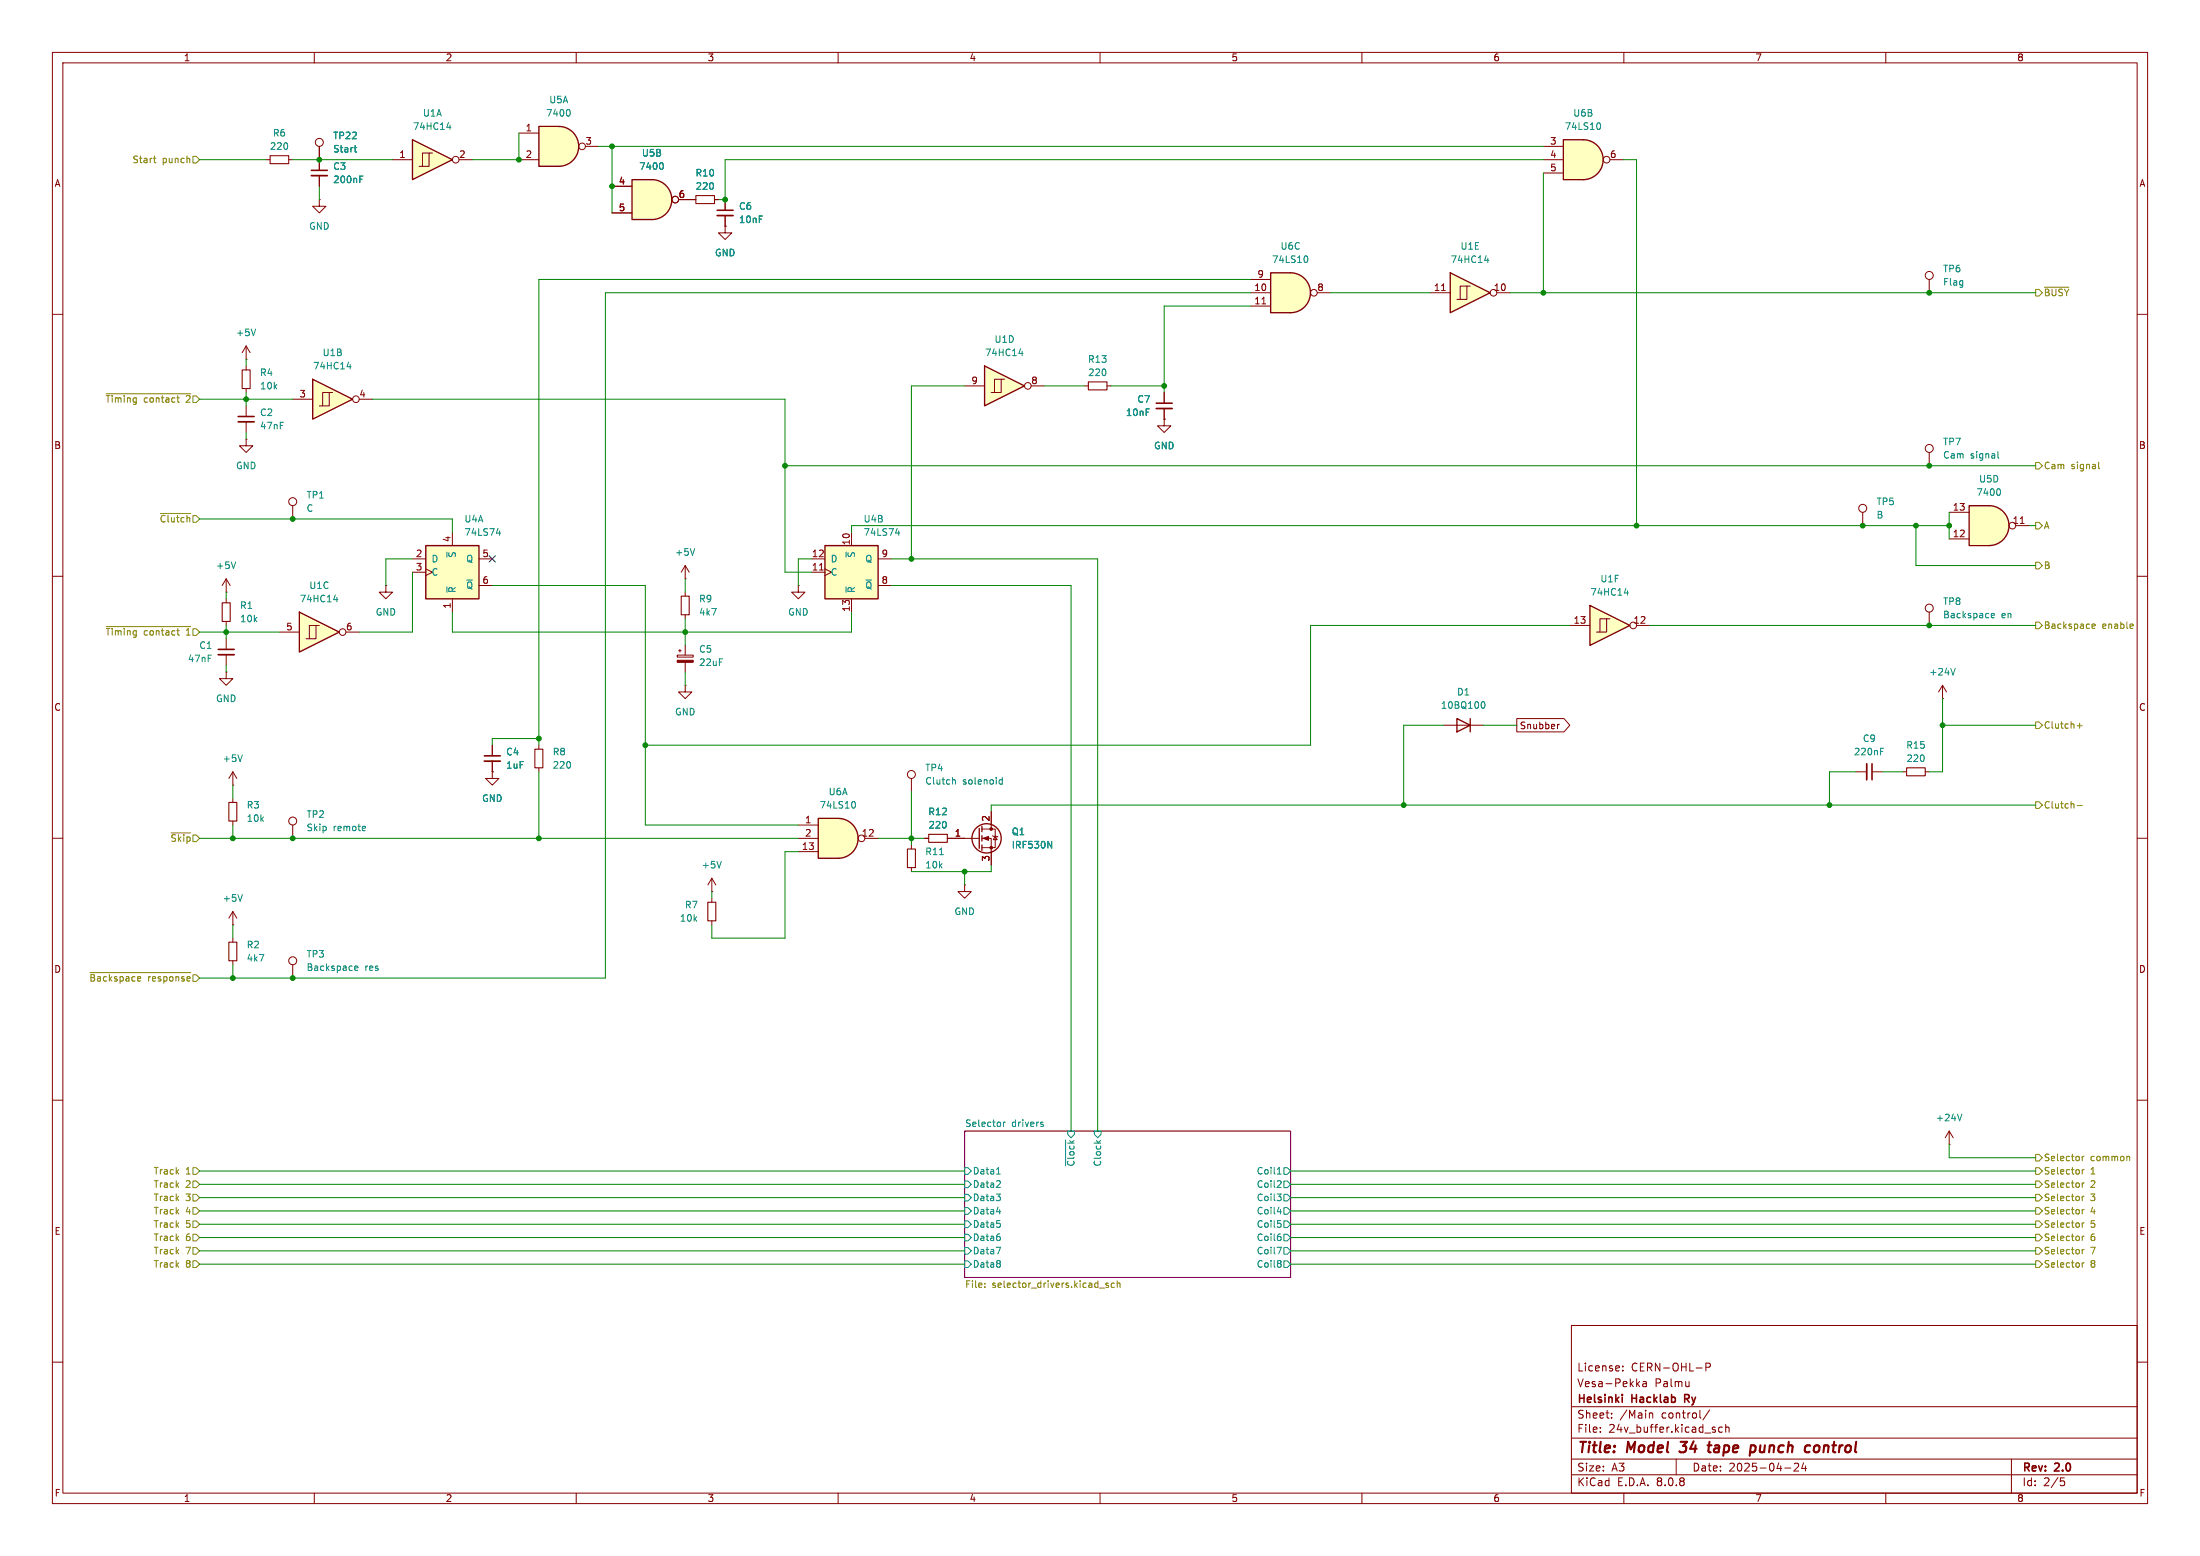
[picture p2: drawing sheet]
<svg xmlns="http://www.w3.org/2000/svg" width="420mm" height="297mm" viewBox="0 0 420 297" stroke-linecap="round" stroke-linejoin="round" font-family="sans-serif">
<g fill="none" stroke="#840000" stroke-width=".19">
<path d="M10 10h400v277h-400zM12 12h396v273h-396zM60 10v2M110 10v2M160 10v2M210 10v2M260 10v2M310 10v2M360 10v2M61 27.9v2.6M10 60h2M408 60h2"/>
<path d="M10 110h2M408 110h2M275.6 138.4h7.6M10 160h2M408 160h2M44.4 176.5h.1M44.4 174l-.7 1.3M44.4 174v2.5M44.4 174l.8 1.3M10 210h2M408 210h2M300 253h108v32h-108z"/>
<path d="M10 260h2M300 278.5h108M300 274.5h108M300 268.5h108M305.5 273.2v.2M305.5 272.5v.1M307.7 270.5v.2M307.7 269.8v.1M309.8 261.5v.2M309.8 260.8v.1M312.6 264.1l.4 .6M313 263.7l-.6 .6"/>
<path d="M313.7 263.8h.5l.1 .9M314.3 264l-.5 .1a.29 .29 0 0 0-.2 .3 .29 .29 0 0 0 .2 .3l.5-.1M314.9 269.8l.2-.1 .3 .1 .1 .9M320 278.5v3M322.4 263.7v1M322.4 264.5l-.2 .2M325.7 261l.7-.1 .1-.2-.1-.4-.2-.1h-.5v1.5M326.4 269.1l-1.3 1.9M327.3 272.9l.2 .2-.2 .3M327.3 272.4l.1 .1M328.8 272.5l-.4-.1-.3 .3 .1 .6h.6M329.4 272.5l.3-.1 .3 .1 .1 .9"/>
<path d="M329.4 271.9v1.5M343.3 279.4v.5l-.9 .9h1M344.3 279.2l-.4 1.1h1M344.7 279.8v1M384 278.5v6.5M408 260h2M60 285v2M110 285v2M160 285v2M210 285v2M260 285v2M300 281.5h108"/>
<path d="M310 285v2M340.7 280.2h1.2M360 285v2M393.4 282.1h.7M393.5 282.7h.4l.3 .2-.2 .6-.5 .1"/>
<circle cx="61" cy="27.2" r=".76"/>
</g>
<path d="M320.6 277l.3 .2M320.8 275.2h1.3M326 275.9h.7M326.3 275.2l-.2 1.7 .1 .2 .4 .1M334.5 275.9h.3l.3 .2v.7a.66 .66 0 0 1-.8 .4M347.2 276a.59 .59 0 0 0-.9 .3v.7a.53 .53 0 0 0 .9 0" fill="none" stroke="#840000" stroke-width=".4"/>
<path d="M309.7 266.2v.1M309.7 266.7v1M321.6 267h.6M322.2 266.2h-.6v1.5" fill="none" stroke="#840000" stroke-width=".3"/>
<path d="M184.1 215.9h62.3v27.9h-62.3z" fill="none" stroke="#840084" stroke-width=".19"/>
<g fill="none" stroke="#008484" stroke-width=".19">
<path d="M67.6 28.2h.5M67.8 28.8l.3 .2M282.9 134l.2-.1a.68 .68 0 0 1 .4 .7 .68 .68 0 0 1-.4 .6l-.2-.1M46.3 170.8l-.5 1.2M191.6 214.2v.8M191.9 214.2l-.3 .2M198.8 214.2h.3M198.8 214.6l.3 .1 .1 .1-.4 .2M203.4 217.6v4.9M208.9 215.9h1.3v.6l-.7 .7-.6-.7zM209.3 217.7l.5 .5M210.1 217.7l-.5 .4"/>
<path d="M184.1 235.6h.7l.6 .6-.6 .7h-.7zM184.1 238.1h.7l.6 .7-.6 .6h-.7zM184.1 233h.7l.6 .7-.6 .6h-.7zM184.1 222.9h.7l.6 .6-.6 .7h-.7zM184.1 228h.7l.6 .6-.6 .6h-.7zM184.1 225.4h.7l.6 .7-.6 .6h-.7zM184.1 230.5h.7l.6 .6-.6 .7h-.7zM190.2 238.1h.8l-.5 1.2M190.2 227.9h.8l-.5 .5M190.2 231.3h.8M190.2 224.1h.8M190.3 233h.6"/>
<path d="M190.5 223l.1-.2v1.3M190.9 225.4l.1 .2-.1 .3-.7 .7h.8M190.9 236.1l.1 .2-.1 .4M190.9 228.5l.1 .1-.1 .5M190.9 233.5l.1 .2-.1 .5M243.8 238.1h.8l-.5 1.2M243.8 227.9h.8l-.4 .5M243.9 231.3h.7M243.9 224.1h.7M243.9 233h.6M244.1 223l.1-.2v1.3M244.2 235.5h.3"/>
<path d="M244.3 236l.3 .3v.3l-.3 .2M244.3 225.4l.3 .2-.1 .3-.7 .7h.8M244.3 228.4l.3 .2v.3l-.3 .3M244.3 233.5l.3 .2v.3l-.3 .3M244.5 230.9v.8M245.1 235.6h.6l.7 .6-.7 .7h-.6zM245.1 233h.6l.7 .7-.7 .6h-.6zM245.1 238.1h.6l.7 .7-.7 .6h-.6zM245.1 225.4h.6l.7 .7-.7 .6h-.6zM245.1 228h.6l.7 .6-.7 .6h-.6zM245.1 230.5h.6l.7 .6-.7 .7h-.6zM245.1 222.9h.6l.7 .6-.7 .7h-.6z"/>
<path d="M184.1 240.7h.7l.6 .6-.6 .6h-.7zM190.9 240.7l.1 .2-.1 .2M190.9 241.2l.1 .2-.1 .4M244.3 240.6l.3 .3-.3 .3 .3 .2v.2l-.3 .3M245.1 240.7h.6l.7 .6-.7 .6h-.6z"/>
</g>
<path d="M188 245.6v.1M188 245v.1M209.9 245.9h1M211.6 245l-.3-.1-.2 .2 .1 .2 .4 .1v.3h-.5M212.7 245l-.3-.1-.3 .2 .2 .6h.4M213.3 245l.2-.1 .3 .1v.7M213.3 244.5v1.2" fill="none" stroke="#848400" stroke-width=".19"/>
<path d="M278.1 137.2l2.6 1.2-2.6 1.3zM280.7 137.2v2.5" fill="none" stroke="#840000" stroke-width=".25"/>
<path d="M303.5 115.6l7.6 3.8-7.6 3.8z" fill="#ffffc2"/>
<path d="M303.5 115.6l7.6 3.8-7.6 3.8z" fill="none" stroke="#840000" stroke-width=".25"/>
<g fill="none" stroke="#840000" stroke-width=".19">
<path d="M299.7 119.4h3.8M306.7 118.1h-1.3v2.6M307.3 118.1h-.6v2.6h-1.9M312.4 119.4h2.6M44.4 149.9h.1M44.4 147.3l-.7 1.3M44.4 147.3v2.6M44.4 147.3l.8 1.3"/>
<circle cx="311.8" cy="119.4" r=".63"/>
</g>
<path d="M310.1 113.2h.8M310.7 112.8v.8M46.3 144.1l-.5 1.3" fill="none" stroke="#008484" stroke-width=".19"/>
<path d="M276.9 52.1l7.6 3.8-7.6 3.8z" fill="#ffffc2"/>
<path d="M276.9 52.1l7.6 3.8-7.6 3.8z" fill="none" stroke="#840000" stroke-width=".25"/>
<g fill="none" stroke="#840000" stroke-width=".19">
<path d="M273 55.9h3.9M275.2 55.5h.7M280 54.6h-1.2v2.6M280.7 54.6h-.7v2.6h-1.9M285.7 55.9h2.6"/>
<circle cx="285.1" cy="55.9" r=".63"/>
</g>
<path d="M283.4 49.7h.8M284 49.3v.8" fill="none" stroke="#008484" stroke-width=".19"/>
<path d="M246.4 52.1a3.8 3.8 0 0 1 3.8 3.8 3.8 3.8 0 0 1-3.8 3.8z" fill="#ffffc2" stroke="#ffffc2" stroke-width=".19"/>
<path d="M242.6 52.1h3.8v7.6h-3.8z" fill="#ffffc2"/>
<path d="M242.6 52.1h3.8a3.8 3.8 0 0 1 3.8 3.8 3.8 3.8 0 0 1-3.8 3.8h-3.8z" fill="none" stroke="#840000" stroke-width=".25"/>
<g fill="none" stroke="#840000" stroke-width=".19">
<path d="M138.4 38.1v2M138.4 41.1v2.1M238.8 55.9h3.8M238.8 58.4h3.8M238.8 53.3h3.8M240.9 58h.7M251.5 55.9h2.5"/>
<circle cx="250.8" cy="55.9" r=".63"/>
</g>
<path d="M249.4 48.8a.79 .79 0 0 1 0 1.3" fill="none" stroke="#008484" stroke-width=".19"/>
<path d="M136.9 41.1h3.1" fill="none" stroke="#840000" stroke-width=".33"/>
<path d="M136.9 40.1h3.1" fill="none" stroke="#840000" stroke-width=".3"/>
<path d="M302.3 26.7a3.8 3.8 0 0 1 3.7 3.8 3.8 3.8 0 0 1-3.7 3.8z" fill="#ffffc2" stroke="#ffffc2" stroke-width=".19"/>
<path d="M298.4 26.7h3.9v7.6h-3.9z" fill="#ffffc2"/>
<path d="M298.4 26.7h3.9a3.8 3.8 0 0 1 3.7 3.8 3.8 3.8 0 0 1-3.7 3.8h-3.9z" fill="none" stroke="#840000" stroke-width=".25"/>
<g fill="none" stroke="#840000" stroke-width=".19">
<path d="M294.6 27.9h3.8M294.6 30.5h3.8M294.6 33h3.8M307.3 30.5h2.6M368.3 53.3v2.6M207 73.7h.8M211.3 73.7h.8M222.2 74.9v2.1M222.2 78v2M222.2 80v1.3h-1.2l1.2 1.3 1.3-1.3h-1.3M222.2 80h.1M355.6 97.8v2.5"/>
<path d="M368.3 86.4v2.5M94 147.3v1.3h1.2l-1.2 1.3-1.3-1.3h1.3M94 147.3h.1M135.9 170.2h.1M135.9 167.6l.8 1.3M135.9 167.6v2.6M135.9 171.5v.7M135.9 175.8v.7M135.9 167.6l-.8 1.3"/>
<circle cx="306.7" cy="30.5" r=".63"/>
<circle cx="368.3" cy="52.6" r=".76"/>
<circle cx="355.6" cy="97" r=".76"/>
<circle cx="368.3" cy="85.6" r=".76"/>
</g>
<path d="M305.2 23.4a.79 .79 0 0 1 0 1.3M381.4 86.2v1.1l.2 .1M137.7 164.4l-.4 1.3" fill="none" stroke="#008484" stroke-width=".19"/>
<path d="M207.8 72.9h3.5v1.5h-3.5zM135.1 172.2h1.6v3.6h-1.6z" fill="none" stroke="#840000" stroke-width=".2"/>
<path d="M220.7 78h3.1" fill="none" stroke="#840000" stroke-width=".33"/>
<path d="M220.7 77h3.1" fill="none" stroke="#840000" stroke-width=".3"/>
<path d="M157.5 104.1h10.1v10.2h-10.1z" fill="#ffffc2"/>
<path d="M157.5 104.1h10.1v10.2h-10.1z" fill="none" stroke="#840000" stroke-width=".25"/>
<g fill="none" stroke="#840000" stroke-width=".19">
<path d="M154.9 109.2h2.6M154.9 106.7h2.6M156.5 108.8h.7M157.5 108.6l1.2 .6-1.2 .7M162.6 101.6v2.5M162.6 114.3v2.5M167.6 106.7h2.6M167.6 111.8h2.6M370.8 133.4h.1M370.8 130.8l-.7 1.3M370.8 130.8v2.6M370.8 130.8l.8 1.3"/>
<path d="M55.9 157.5v2.5M94 142.2v2.1M94 145.3v2M354.3 147.3h2.1M357.4 147.3h2M363.2 147.3h.8M367.5 147.3h.8"/>
<circle cx="55.9" cy="156.7" r=".76"/>
</g>
<path d="M161.5 112v1.1M171 101.8h.8M171.6 101.3v.9M373.3 127.6l-.5 1.2M69.6 157.7l.2 .3-.6 .1M69.7 158.5l-.1 .1M359 143.4h.4M359 142.8h.6" fill="none" stroke="#008484" stroke-width=".19"/>
<path d="M92.5 145.3h3M356.4 145.8v3" fill="none" stroke="#840000" stroke-width=".33"/>
<path d="M92.5 144.3h3M357.4 145.8v3" fill="none" stroke="#840000" stroke-width=".3"/>
<path d="M364 146.6h3.5v1.5h-3.5z" fill="none" stroke="#840000" stroke-width=".2"/>
<path d="M379.7 96.5a3.8 3.8 0 0 1 3.8 3.8 3.8 3.8 0 0 1-3.8 3.8z" fill="#ffffc2" stroke="#ffffc2" stroke-width=".19"/>
<path d="M375.9 96.5h3.8v7.6h-3.8z" fill="#ffffc2"/>
<path d="M375.9 96.5h3.8a3.8 3.8 0 0 1 3.8 3.8 3.8 3.8 0 0 1-3.8 3.8h-3.8z" fill="none" stroke="#840000" stroke-width=".25"/>
<g fill="none" stroke="#840000" stroke-width=".19">
<path d="M372.1 97.8h3.8M385.7 99.9h.7M368.3 116.8v2.6M372.1 102.9h3.8M384.8 100.3h2.5"/>
<circle cx="368.3" cy="116.1" r=".76"/>
<circle cx="384.2" cy="100.3" r=".63"/>
</g>
<path d="M381.6 93.3a.79 .79 0 0 1 0 1.3M380.1 117.5l.6-.1v-.3h-.4l-.2 .2 .1 .6h.5" fill="none" stroke="#008484" stroke-width=".19"/>
<path d="M57.1 116.8l7.7 3.9-7.7 3.8z" fill="#ffffc2"/>
<path d="M57.1 116.8l7.7 3.9-7.7 3.8z" fill="none" stroke="#840000" stroke-width=".25"/>
<g fill="none" stroke="#840000" stroke-width=".19">
<path d="M60.3 119.4h-1.2v2.5M61 119.4h-.7v2.5h-1.9M73.7 111.8v1.2h1.2l-1.2 1.3-1.3-1.3h1.3M73.7 111.8h.1M53.3 120.7h3.8M66 120.7h2.6M130.8 130.8v1.3h1.3l-1.3 1.3-1.3-1.3h1.3M130.8 130.8h.1M102.9 142.2v.8M102.9 146.6v.7M174 148.6v2.5"/>
<circle cx="65.4" cy="120.6" r=".63"/>
<circle cx="174" cy="147.8" r=".76"/>
</g>
<path d="M63.7 114.5h.8M64.3 114v.9M182 148.8l.4 .2v.7M190.9 148.9h.4M190.9 149.6h.4M191.3 148.4v1.3" fill="none" stroke="#008484" stroke-width=".19"/>
<path d="M102.1 143h1.5v3.6h-1.5z" fill="none" stroke="#840000" stroke-width=".2"/>
<path d="M188 69.9l7.6 3.8-7.6 3.8z" fill="#ffffc2"/>
<g fill="none" stroke="#840000" stroke-width=".25">
<path d="M188 69.9l7.6 3.8-7.6 3.8zM186.9 158.1v3.8M187.5 157.7v1.1M187.5 159.5v1M187.5 161.3v1"/>
<circle cx="188.3" cy="160" r="2.79"/>
</g>
<g fill="none" stroke="#840000" stroke-width=".19">
<path d="M47 77.5v2M184.1 73.7h3.9M191.1 72.4h-1.2v2.5M191.8 72.4h-.7v2.5h-1.9M196.8 73.7h2.6M47 83.8v1.3h-1.3l1.3 1.3 1.3-1.3h-1.3M47 83.8h.1M47 80.5v2.1M55.9 96.5v2.6M43.2 113h.1M43.2 110.5v2.5M43.2 110.5l.7 1.3"/>
<path d="M43.2 110.5l-.8 1.3M43.2 128.3v1.2h-1.3l1.3 1.3 1.2-1.3h-1.2M43.2 128.3h.1M43.2 121.9v2.1M43.2 125v2M187.5 158.2h2.5v3.6h-2.5M189.2 154.9v3.3M189.5 159.5l1 .3M190 159.6l.4 .7h-.8zM176.5 160h.8M180.8 160h6.1M184.1 168.9v1.3h1.3l-1.3 1.3-1.2-1.3h1.2"/>
<path d="M184.1 168.9h.1M187.5 160h1.7v5.1M55.9 184.2v2.5"/>
<circle cx="196.2" cy="73.7" r=".63"/>
<circle cx="55.9" cy="95.8" r=".76"/>
<circle cx="55.9" cy="183.4" r=".76"/>
</g>
<path d="M194.5 67.5h.8M195.1 67v.9M45 107.3l-.4 1.2M200 160.6l.8 1.3v-1.3M67.7 184.8l.6-.1v-.2l-.4-.1-.2 .2 .1 .6h.5" fill="none" stroke="#008484" stroke-width=".19"/>
<path d="M45.5 80.5h3M41.7 125h3" fill="none" stroke="#840000" stroke-width=".33"/>
<path d="M45.5 79.5h3M41.7 124h3" fill="none" stroke="#840000" stroke-width=".3"/>
<g fill="#840000" stroke="#840000" stroke-width=".19">
<path d="M187.7 160l1-.4v.8z"/>
<circle cx="189.2" cy="161.8" r=".25"/>
<circle cx="189.2" cy="158.2" r=".25"/>
</g>
<path d="M177.3 159.3h3.5v1.5h-3.5z" fill="none" stroke="#840000" stroke-width=".2"/>
<path d="M160 156.2a3.8 3.8 0 0 1 3.8 3.8 3.8 3.8 0 0 1-3.8 3.8z" fill="#ffffc2" stroke="#ffffc2" stroke-width=".19"/>
<path d="M156.2 156.2h3.8v7.6h-3.8z" fill="#ffffc2"/>
<path d="M156.2 156.2h3.8a3.8 3.8 0 0 1 3.8 3.8 3.8 3.8 0 0 1-3.8 3.8h-3.8z" fill="none" stroke="#840000" stroke-width=".25"/>
<g fill="none" stroke="#840000" stroke-width=".19">
<path d="M50.8 30.5h.8M55.1 30.5h.8M132.1 38.1h.7M136.4 38.1h.8M138.4 43.2v1.3h1.3l-1.3 1.2-1.2-1.2h1.2M138.4 43.2h.1M43.2 114.3v.8M43.2 118.6v.8M130.8 110.5h.1M130.8 108l-.8 1.2M130.8 108v2.5M130.8 108l.8 1.2"/>
<path d="M152.4 157.5h3.8M44.4 179.1v.7M152.4 160h3.8M152.4 162.6h3.8M165.1 160h2.5M174 161.3v.8M174 165.6v.8M44.4 183.4v.8M372.1 218.4h.1M372.1 215.9l-.8 1.3M372.1 215.9v2.5M372.1 215.9l.8 1.3"/>
<circle cx="164.5" cy="160" r=".63"/>
</g>
<path d="M132.6 104.7l-.4 1.3M163 153a.79 .79 0 0 1 0 1.2M179.4 163.1h.7M374.5 212.7l-.4 1.2" fill="none" stroke="#008484" stroke-width=".19"/>
<path d="M51.6 29.7h3.5v1.5h-3.5zM132.8 37.3h3.6v1.6h-3.6zM42.4 115.1h1.5v3.5h-1.5zM43.7 179.8h1.5v3.6h-1.5zM173.2 162.1h1.6v3.5h-1.6z" fill="none" stroke="#840000" stroke-width=".2"/>
<path d="M124.5 34.3a3.8 3.8 0 0 1 3.8 3.8 3.8 3.8 0 0 1-3.8 3.8z" fill="#ffffc2" stroke="#ffffc2" stroke-width=".19"/>
<path d="M120.6 34.3h3.9v7.6h-3.9z" fill="#ffffc2"/>
<path d="M120.6 34.3h3.9a3.8 3.8 0 0 1 3.8 3.8 3.8 3.8 0 0 1-3.8 3.8h-3.9z" fill="none" stroke="#840000" stroke-width=".25"/>
<g fill="none" stroke="#840000" stroke-width=".19">
<path d="M116.8 35.6h3.8M129.5 38.1h2.6M116.8 40.6h3.8"/>
<circle cx="128.9" cy="38.1" r=".63"/>
</g>
<path d="M126.3 31.1a.79 .79 0 0 1 0 1.2" fill="none" stroke="#008484" stroke-width=".19"/>
<path d="M78.7 26.7l7.7 3.8-7.7 3.8z" fill="#ffffc2"/>
<path d="M78.7 26.7l7.7 3.8-7.7 3.8z" fill="none" stroke="#840000" stroke-width=".25"/>
<g fill="none" stroke="#840000" stroke-width=".19">
<path d="M61 38.1v1.3h1.2l-1.2 1.2-1.3-1.2h1.3M61 38.1h.1M74.9 30.5h3.8M81.9 29.2h-1.3v2.6M82.5 29.2h-.6v2.6h-1.9M87.6 30.5h2.6M130.8 113v.8M130.8 117.3v.8"/>
<circle cx="87" cy="30.5" r=".63"/>
</g>
<path d="M85.3 24.3h.8M85.9 23.9v.8" fill="none" stroke="#008484" stroke-width=".19"/>
<path d="M130 113.8h1.6v3.5h-1.6z" fill="none" stroke="#840000" stroke-width=".2"/>
<path d="M81.3 104.1h10.1v10.2h-10.1z" fill="#ffffc2"/>
<path d="M81.3 104.1h10.1v10.2h-10.1z" fill="none" stroke="#840000" stroke-width=".25"/>
<path d="M47 68.6h.1M47 66l.8 1.3M47 66v2.6M47 66l-.8 1.3M78.7 106.7h2.6M78.7 109.2h2.6M81.3 108.6l1.2 .6-1.2 .7M86.4 101.6v2.5M86.4 114.3v2.5M91.4 106.7h2.6M91.4 111.8h2.6" fill="none" stroke="#840000" stroke-width=".19"/>
<path d="M48.8 62.8l-.4 1.3M85.3 112v1.1M94.8 101.8h.8M95.4 101.3v.9" fill="none" stroke="#008484" stroke-width=".19"/>
<path d="M59.7 72.4l7.6 3.8-7.6 3.8z" fill="#ffffc2"/>
<path d="M59.7 72.4l7.6 3.8-7.6 3.8z" fill="none" stroke="#840000" stroke-width=".25"/>
<g fill="none" stroke="#840000" stroke-width=".19">
<path d="M47 69.9v.7M47 74.2v.7M55.9 76.2h3.8M62.9 74.9h-1.3v2.6M63.5 74.9h-.6v2.6h-1.9M68.6 76.2h2.5M152.4 111.8v1.2h1.3l-1.3 1.3-1.3-1.3h1.3M152.4 111.8h.1M129.3 125h3v.4h-3zM129.5 124.2h.5M129.8 124v.5M130.8 123.2v1.8"/>
<path d="M130.8 126.4v1.9"/>
<circle cx="67.9" cy="76.2" r=".63"/>
</g>
<path d="M66.3 70h.7M66.9 69.6v.8" fill="none" stroke="#008484" stroke-width=".19"/>
<path d="M129.3 126h3v.4h-3z" fill="#840000" stroke="#840000" stroke-width=".19"/>
<path d="M46.2 70.6h1.6v3.6h-1.6z" fill="none" stroke="#840000" stroke-width=".2"/>
<path d="M106.7 24.1a3.8 3.8 0 0 1 3.8 3.8 3.8 3.8 0 0 1-3.8 3.9z" fill="#ffffc2" stroke="#ffffc2" stroke-width=".19"/>
<path d="M102.9 24.1h3.8v7.7h-3.8z" fill="#ffffc2"/>
<path d="M102.9 24.1h3.8a3.8 3.8 0 0 1 3.8 3.8 3.8 3.8 0 0 1-3.8 3.9h-3.8z" fill="none" stroke="#840000" stroke-width=".25"/>
<g fill="none" stroke="#840000" stroke-width=".19">
<path d="M61 27.9v4.6M61 33.5v2.1M99.1 25.4h3.8M99.1 30.5h3.8M111.8 27.9h2.5M116.8 35.6h3.8M129.5 38.1h3.3M136.4 38.1h.8M138.4 38.1v2M116.8 40.6h3.8M138.4 43.2h.1M138.4 41.1v2.1"/>
<path d="M222.2 74.9v2.1M222.2 78v2M222.2 80h.1M289.6 137.2h9l1.1 1.2-1.1 1.3h-9zM297.7 138.3l-.4 .2M44.4 152.4v.8M44.4 156.7v.8M94 147.3h.1M94 142.2v2.1M94 145.3v2M189.2 154.9v2.6M176.5 160h.8"/>
<path d="M180.8 160h3.3M189.2 162.6v2.5"/>
<circle cx="111.1" cy="27.9" r=".63"/>
<circle cx="128.9" cy="38.1" r=".63"/>
</g>
<path d="M67.6 28.2h.5M67.8 28.8l.3 .2M68.7 34.2h.4M68.7 33.6h.6M108.5 20.9a.79 .79 0 0 1 0 1.3M126.3 31.1a.79 .79 0 0 1 0 1.2M200 160.6l.8 1.3v-1.3" fill="none" stroke="#008484" stroke-width=".19"/>
<path d="M59.4 33.5h3.1" fill="none" stroke="#840000" stroke-width=".33"/>
<path d="M59.4 32.5h3.1" fill="none" stroke="#840000" stroke-width=".3"/>
<path d="M43.7 153.2h1.5v3.5h-1.5z" fill="none" stroke="#840000" stroke-width=".2"/>
<g fill="none" stroke="#848400" stroke-width=".19">
<path d="M29.3 30.2h.5M29.5 30.9l.3 .2M36.8 29.8h.7l.6 .7-.6 .6h-.7zM388.6 55.2h.7l.6 .7-.6 .6h-.7zM390.3 54.8h4.7M20.3 75.2h16.1M28.1 76l-.3-.1-.3 .3 .1 .5h.5M35.6 75.6l.5-.1 .2 .4-.8 .9h.8M36.8 75.6h.7l.6 .6-.6 .6h-.7zM30.6 98h5.8M388.6 88.3h.7l.6 .6-.6 .6h-.7zM388.6 99.7h.7l.6 .6-.6 .7h-.7z"/>
<path d="M400.6 88.2v1.1l.2 .2M20.3 119.6h16.1M388.6 118.7h.7l.6 .7-.6 .6h-.7zM388.6 107.3h.7l.6 .7-.6 .6h-.7zM399.4 119.5l.6-.1-.1-.2-.3-.1-.2 .2v.6h.5M407.1 119.1l.1 .3-.6 .1M407.2 119.9l-.1 .1M28.1 120.4h-.3l-.3 .2 .1 .6h.5M35.6 121.2h.7M35.6 120.3l.3-.3v1.2M36.8 120h.7l.6 .7-.6 .6h-.7zM388.6 137.8h.7l.6 .6-.6 .7h-.7z"/>
<path d="M396.5 138.5h1M397 138v1M32.7 159h3.7M388.6 153h.7l.6 .7-.6 .6h-.7zM396.5 153.8h1M17.2 185.6h19.2M28.4 186.4v.9M28.7 186.4l-.3 .3M29.5 186.4l-.4 .2 .1 .6 .3 .1M29.7 186.7l-.6 .1M36.8 235.6h.7l.6 .6-.6 .7h-.7zM36.8 238.1h.7l.6 .7-.6 .6h-.7z"/>
<path d="M36.8 228h.7l.6 .6-.6 .6h-.7zM36.8 230.5h.7l.6 .6-.6 .7h-.7zM36.8 233h.7l.6 .7-.6 .6h-.7zM36.8 222.9h.7l.6 .6-.6 .7h-.7zM36.8 225.4h.7l.6 .7-.6 .6h-.7zM388.6 233h.7l.6 .7-.6 .6h-.7zM388.6 235.6h.7l.6 .6-.6 .7h-.7zM388.6 230.5h.7l.6 .6-.6 .7h-.7zM388.6 238.1h.7l.6 .7-.6 .6h-.7zM388.6 222.9h.7l.6 .6-.6 .7h-.7zM388.6 228h.7l.6 .6-.6 .6h-.7zM388.6 220.3h.7l.6 .7-.6 .6h-.7z"/>
<path d="M388.6 225.4h.7l.6 .7-.6 .6h-.7zM397.5 220.7v.9M397.5 223.3v.8M397.5 225.8v.8M397.5 228.3v.9M397.5 230.9v.8M397.5 233.4v.9M397.5 236v.8M397.5 238.5v.8M397.9 233.4l-.4 .3M397.9 236l-.4 .2M397.9 230.9l-.4 .2"/>
<path d="M397.9 238.5l-.4 .2M397.9 223.3l-.4 .2M397.9 228.3l-.4 .3M397.9 220.7l-.4 .3M397.9 225.8l-.4 .2M406.2 220.7l.4 .2v.7M36.8 240.7h.7l.6 .6-.6 .6h-.7zM388.6 240.7h.7l.6 .6-.6 .6h-.7zM397.5 241v.9M397.9 241l-.4 .3"/>
</g>
<g fill="none" stroke="#008400" stroke-width=".19">
<path d="M38.1 30.5h12.7M55.9 30.5h19M61 35.6v2.5M99.1 25.4v5.1h-8.9M114.3 27.9h180.3M116.8 27.9v12.7M294.6 30.5h-156.2v7.6h-1.2M294.6 33v22.9M309.9 30.5h2.5v69.8M238.8 58.4h-16.6v16.5M238.8 55.9h-123.2v130.8h-77.5M238.8 53.3h-135.9v88.9"/>
<path d="M254 55.9h19M288.3 55.9h100.3M38.1 76.2h17.8M47 68.6v1.3M47 74.9v2.6M71.1 76.2h78.8v33h5M184.1 73.7h-10.1v33M199.4 73.7h7.6M212.1 73.7h10.1M38.1 99.1h48.3v2.5M47 82.6v1.2M149.9 88.9h238.7"/>
<path d="M372.1 97.8v5.1M43.2 113v1.3M43.2 119.4v2.5M78.7 109.2v11.5h-10.1M78.7 106.7h-5v5.1M86.4 116.8v3.9h76.2v-3.9M94 111.8h29.2v45.7h29.2M130.8 110.5v2.5M130.8 118.1v5.1M154.9 106.7h-2.5v5.1M170.2 106.7h39.3v109.2M170.2 111.8h34.3v104.1"/>
<path d="M299.7 119.4h-49.5v22.8h-127M315 119.4h73.6M365.8 100.3v7.7h22.8M372.1 100.3h-209.5v1.3M387.3 100.3h1.3M38.1 120.7h15.2M43.2 127v1.3M130.8 128.3v2.5M275.6 138.4h-7.6v15.3M283.2 138.4h6.4M370.8 133.4v13.9h-2.5M370.8 138.4h17.8"/>
<path d="M44.4 149.9v2.5M44.4 157.5v2.5M102.9 147.3v12.7M102.9 141h-8.9v1.2M174 151.1v10.2M354.3 147.3h-5.1v6.4M359.4 147.3h3.8M388.6 153.7h-199.4v1.2M38.1 160h114.3M44.4 176.5v2.6M135.9 170.2v1.3M152.4 162.6h-2.5v16.5h-14v-2.6"/>
<path d="M167.6 160h8.9M184.1 166.4v2.5M189.2 165.1v1.3h-15.2M44.4 184.2v2.5M372.1 218.4v2.6h16.5M38.1 238.8h146M38.1 231.1h146M38.1 228.6h146M38.1 233.7h146M38.1 236.2h146M38.1 223.5h146M38.1 226.1h146"/>
<path d="M246.4 238.8h142.2M246.4 231.1h142.2M246.4 228.6h142.2M246.4 233.7h142.2M246.4 236.2h142.2M246.4 223.5h142.2M246.4 226.1h142.2M38.1 241.3h146M246.4 241.3h142.2"/>
</g>
<path d="M93.4 106.1l1.2 1.2M94.6 106.1l-1.2 1.2" fill="none" stroke="#000084" stroke-width=".19"/>
<g fill="#008400" stroke="#008400" stroke-width=".19">
<circle cx="174" cy="106.7" r=".46"/>
<circle cx="102.9" cy="141" r=".46"/>
<circle cx="184.1" cy="166.4" r=".46"/>
<circle cx="149.9" cy="88.9" r=".46"/>
<circle cx="123.2" cy="142.2" r=".46"/>
<circle cx="102.9" cy="160" r=".46"/>
<circle cx="174" cy="160" r=".46"/>
<circle cx="55.9" cy="186.7" r=".46"/>
<circle cx="44.4" cy="186.7" r=".46"/>
<circle cx="130.8" cy="120.7" r=".46"/>
<circle cx="44.4" cy="160" r=".46"/>
<circle cx="55.9" cy="160" r=".46"/>
<circle cx="55.9" cy="99.1" r=".46"/>
<circle cx="47" cy="76.2" r=".46"/>
<circle cx="43.2" cy="120.7" r=".46"/>
<circle cx="138.4" cy="38.1" r=".46"/>
<circle cx="61" cy="30.5" r=".46"/>
<circle cx="99.1" cy="30.5" r=".46"/>
<circle cx="116.8" cy="27.9" r=".46"/>
<circle cx="116.8" cy="35.6" r=".46"/>
<circle cx="349.2" cy="153.7" r=".46"/>
<circle cx="372.1" cy="100.3" r=".46"/>
<circle cx="365.8" cy="100.3" r=".46"/>
<circle cx="355.6" cy="100.3" r=".46"/>
<circle cx="368.3" cy="88.9" r=".46"/>
<circle cx="294.6" cy="55.9" r=".46"/>
<circle cx="368.3" cy="55.9" r=".46"/>
<circle cx="268" cy="153.7" r=".46"/>
<circle cx="368.3" cy="119.4" r=".46"/>
<circle cx="370.8" cy="138.4" r=".46"/>
<circle cx="312.4" cy="100.3" r=".46"/>
<circle cx="222.2" cy="73.7" r=".46"/>
</g>
<g font-size="2.8" fill="#840000">
<text x="301" y="277.9">Title:</text>
<text x="310.6" y="277.9">Model</text>
<text x="321.6" y="277.9">34</text>
<text x="327.8" y="277.9">tape</text>
<text x="336.6" y="277.9">punch</text>
<text x="347.8" y="277.9">control</text>
</g>
<g font-size="2.1" fill="#840000">
<text x="301" y="262">License:</text>
<text x="311.4" y="262">CERN-OHL-P</text>
<text x="301" y="268.2">Helsinki</text>
<text x="301" y="265">Vesa-Pekka</text>
<text x="311.6" y="268.2">Hacklab</text>
<text x="315.9" y="265">Palmu</text>
<text x="322.3" y="268.2">Ry</text>
<text x="301" y="273.7">File:</text>
<text x="301" y="271">Sheet:</text>
<text x="307.1" y="273.7">24v_buffer.kicad_sch</text>
<text x="309.2" y="271">/Main</text>
<text x="317.2" y="271">control/</text>
<text x="301" y="281.1">Size:</text>
<text x="307.6" y="281.1">A3</text>
<text x="323" y="281.1">Date:</text>
<text x="330" y="281.1">2025-04-24</text>
<text x="386" y="281.3">Rev:</text>
<text x="392.4" y="281.3">2.0</text>
<text x="301" y="283.9">KiCad</text>
<text x="308.7" y="283.9">E.D.A.</text>
<text x="316.3" y="283.9">8.0.8</text>
<text x="386" y="283.9">Id:</text>
<text x="390.1" y="283.9">2/5</text>
</g>
<g font-size="1.8" fill="#840000">
<text x="35" y="11.9">1</text>
<text x="85" y="11.9">2</text>
<text x="135" y="11.9">3</text>
<text x="185" y="11.9">4</text>
<text x="235" y="11.9">5</text>
<text x="285" y="11.9">6</text>
<text x="335" y="11.9">7</text>
<text x="385" y="11.9">8</text>
<text x="100.3" y="25.1">1</text>
<text x="111.7" y="27.7">3</text>
<text x="295.8" y="27.7">3</text>
<text x="10.3" y="35.9">A</text>
<text x="76.1" y="30.2">1</text>
<text x="87.6" y="30.2">2</text>
<text x="100.3" y="30.2">2</text>
<text x="118" y="35.3">4</text>
<text x="295.8" y="30.2">4</text>
<text x="295.8" y="32.8">5</text>
<text x="307.3" y="30.2">6</text>
<text x="408.3" y="35.9">A</text>
<text x="118" y="40.4">5</text>
<text x="129.5" y="37.8">6</text>
<text x="240" y="53.1">9</text>
<text x="239.4" y="55.6">10</text>
<text x="239.4" y="58.2">11</text>
<text x="251.4" y="55.6">8</text>
<text x="273.6" y="55.6">11</text>
<text x="285.1" y="55.6">10</text>
<text x="57.1" y="75.9">3</text>
<text x="68.5" y="75.9">4</text>
<text x="185.3" y="73.4">9</text>
<text x="196.8" y="73.4">8</text>
<text x="10.3" y="85.9">B</text>
<text x="408.2" y="85.9">B</text>
<text x="372.7" y="97.5">13</text>
<text x="384.1" y="100.1">11</text>
<text x="79.3" y="106.4">2</text>
<text x="86.1" y="103.6" transform="rotate(-90 86.1 103.6)">4</text>
<text x="92" y="106.4">5</text>
<text x="154.9" y="106.4">12</text>
<text x="162.3" y="104.2" transform="rotate(-90 162.3 104.2)">10</text>
<text x="168.2" y="106.4">9</text>
<text x="372.7" y="102.6">12</text>
<text x="79.3" y="109">3</text>
<text x="92" y="111.5">6</text>
<text x="154.9" y="109">11</text>
<text x="168.2" y="111.5">8</text>
<text x="86.1" y="116.3" transform="rotate(-90 86.1 116.3)">1</text>
<text x="162.3" y="116.9" transform="rotate(-90 162.3 116.9)">13</text>
<text x="300.3" y="119.1">13</text>
<text x="311.7" y="119.1">12</text>
<text x="54.5" y="120.4">5</text>
<text x="66" y="120.4">6</text>
<text x="10.3" y="135.9">C</text>
<text x="408.2" y="135.9">C</text>
<text x="290" y="139.4">Snubber</text>
<text x="153.6" y="157.2">1</text>
<text x="153.6" y="159.8">2</text>
<text x="164.4" y="159.8">12</text>
<text x="182.2" y="159.8">1</text>
<text x="189" y="156.9" transform="rotate(-90 189 156.9)">2</text>
<text x="153" y="162.3">13</text>
<text x="189" y="164.5" transform="rotate(-90 189 164.5)">3</text>
<text x="10.3" y="185.9">D</text>
<text x="408.2" y="185.9">D</text>
<text x="10.3" y="235.9">E</text>
<text x="408.3" y="235.9">E</text>
<text x="10.3" y="285.9">F</text>
<text x="35" y="286.9">1</text>
<text x="85" y="286.9">2</text>
<text x="135" y="286.9">3</text>
<text x="185" y="286.9">4</text>
<text x="235" y="286.9">5</text>
<text x="285" y="286.9">6</text>
<text x="335" y="286.9">7</text>
<text x="385" y="286.9">8</text>
<text x="408.3" y="285.9">F</text>
</g>
<g font-size="1.8" fill="#008484">
<text x="80.6" y="22.5">U1A</text>
<text x="104.2" y="22.5">7400</text>
<text x="104.8" y="19.9">U5A</text>
<text x="300.2" y="22.5">U6B</text>
<text x="51.4" y="28.8">220</text>
<text x="52" y="26.3">R6</text>
<text x="63.5" y="29.3">Start</text>
<text x="63.5" y="26.8">TP22</text>
<text x="78.7" y="25">74HC14</text>
<text x="298.6" y="25">74LS10</text>
<text x="63.5" y="32.6">C3</text>
<text x="63.5" y="35.2">200nF</text>
<text x="121.9" y="32.6">7400</text>
<text x="122.4" y="30.1">U5B</text>
<text x="132.7" y="33.9">R10</text>
<text x="132.7" y="36.4">220</text>
<text x="141" y="40.2">C6</text>
<text x="58.9" y="44">GND</text>
<text x="141" y="42.8">10nF</text>
<text x="244.4" y="47.9">U6C</text>
<text x="278.7" y="47.9">U1E</text>
<text x="136.4" y="49.1">GND</text>
<text x="242.7" y="50.4">74LS10</text>
<text x="276.8" y="50.4">74HC14</text>
<text x="370.8" y="52.2">TP6</text>
<text x="370.8" y="54.7">Flag</text>
<text x="45" y="64.4">+5V</text>
<text x="189.8" y="65.6">U1D</text>
<text x="49.5" y="72">R4</text>
<text x="59.7" y="70.7">74HC14</text>
<text x="61.5" y="68.2">U1B</text>
<text x="187.9" y="68.2">74HC14</text>
<text x="207.6" y="69.4">R13</text>
<text x="207.6" y="72">220</text>
<text x="49.5" y="74.5">10k</text>
<text x="217" y="77.1">C7</text>
<text x="49.5" y="79.6">C2</text>
<text x="49.5" y="82.1">47nF</text>
<text x="214.8" y="79.6">10nF</text>
<text x="45" y="89.8">GND</text>
<text x="220.2" y="86">GND</text>
<text x="370.8" y="85.2">TP7</text>
<text x="370.8" y="87.7">Cam</text>
<text x="376.1" y="87.7">signal</text>
<text x="58.4" y="95.4">TP1</text>
<text x="377.2" y="94.8">7400</text>
<text x="377.7" y="92.3">U5D</text>
<text x="58.4" y="97.9">C</text>
<text x="88.6" y="99.9">U4A</text>
<text x="164.8" y="99.9">U4B</text>
<text x="358.1" y="96.6">TP5</text>
<text x="358.1" y="99.2">B</text>
<text x="82.3" y="107.5">D</text>
<text x="87.2" y="106.6" transform="rotate(-90 87.2 106.6)">~{S}</text>
<text x="88.6" y="102.5">74LS74</text>
<text x="88.9" y="107.5">Q</text>
<text x="128.8" y="106.3">+5V</text>
<text x="158.5" y="107.5">D</text>
<text x="163.4" y="106.6" transform="rotate(-90 163.4 106.6)">~{S}</text>
<text x="164.8" y="102.5">74LS74</text>
<text x="165.1" y="107.5">Q</text>
<text x="41.1" y="108.8">+5V</text>
<text x="59" y="112.6">U1C</text>
<text x="82.3" y="110.1">C</text>
<text x="87.2" y="113.3" transform="rotate(-90 87.2 113.3)">~{R}</text>
<text x="88.9" y="112.6">~{Q}</text>
<text x="158.5" y="110.1">C</text>
<text x="163.4" y="113.3" transform="rotate(-90 163.4 113.3)">~{R}</text>
<text x="165.1" y="112.6">~{Q}</text>
<text x="303.5" y="113.9">74HC14</text>
<text x="305.4" y="111.4">U1F</text>
<text x="45.7" y="116.4">R1</text>
<text x="45.7" y="119">10k</text>
<text x="57.1" y="115.2">74HC14</text>
<text x="71.6" y="117.7">GND</text>
<text x="133.4" y="115.2">R9</text>
<text x="133.4" y="117.7">4k7</text>
<text x="150.4" y="117.7">GND</text>
<text x="370.8" y="115.7">TP8</text>
<text x="370.8" y="118.2">Backspace</text>
<text x="382.1" y="118.2">en</text>
<text x="37.9" y="124.1">C1</text>
<text x="133.4" y="124.8">C5</text>
<text x="35.8" y="126.6">47nF</text>
<text x="133.4" y="127.3">22uF</text>
<text x="368.2" y="129.1">+24V</text>
<text x="41.1" y="134.2">GND</text>
<text x="128.8" y="136.8">GND</text>
<text x="275" y="135.5">10BQ100</text>
<text x="278.1" y="132.9">D1</text>
<text x="355.5" y="141.8">C9</text>
<text x="363.8" y="143.1">R15</text>
<text x="42.4" y="145.6">+5V</text>
<text x="96.5" y="144.4">C4</text>
<text x="96.5" y="146.9">1uF</text>
<text x="105.4" y="144.4">R8</text>
<text x="105.4" y="146.9">220</text>
<text x="176.5" y="147.4">TP4</text>
<text x="176.5" y="150">Clutch</text>
<text x="183.8" y="150">solenoid</text>
<text x="353.8" y="144.4">220nF</text>
<text x="363.8" y="145.6">220</text>
<text x="47" y="154.5">R3</text>
<text x="91.9" y="153.3">GND</text>
<text x="156.4" y="154.5">74LS10</text>
<text x="158.1" y="152">U6A</text>
<text x="177.1" y="155.8">R12</text>
<text x="47" y="157.1">10k</text>
<text x="58.4" y="156.3">TP2</text>
<text x="58.4" y="158.9">Skip</text>
<text x="63.6" y="158.9">remote</text>
<text x="177.2" y="158.3">220</text>
<text x="193" y="159.6">Q1</text>
<text x="133.9" y="166">+5V</text>
<text x="176.5" y="166">10k</text>
<text x="176.5" y="163.4">R11</text>
<text x="193" y="162.2">IRF530N</text>
<text x="42.4" y="172.3">+5V</text>
<text x="130.7" y="173.6">R7</text>
<text x="129.7" y="176.1">10k</text>
<text x="182.1" y="174.9">GND</text>
<text x="47" y="181.2">R2</text>
<text x="47" y="183.7">4k7</text>
<text x="58.4" y="183">TP3</text>
<text x="58.4" y="185.5">Backspace</text>
<text x="69.6" y="185.5">res</text>
<text x="184.1" y="215.2">Selector</text>
<text x="193.1" y="215.2">drivers</text>
<text x="369.5" y="214.2">+24V</text>
<text x="185.6" y="224.4">Data1</text>
<text x="185.6" y="226.9">Data2</text>
<text x="205.3" y="222.8" transform="rotate(-90 205.3 222.8)">~{Clock}</text>
<text x="210.4" y="222.8" transform="rotate(-90 210.4 222.8)">Clock</text>
<text x="239.8" y="226.9">Coil2</text>
<text x="239.8" y="224.4">Coil1</text>
<text x="185.6" y="229.5">Data3</text>
<text x="185.6" y="232">Data4</text>
<text x="239.8" y="229.5">Coil3</text>
<text x="239.8" y="232">Coil4</text>
<text x="185.6" y="237.1">Data6</text>
<text x="185.6" y="239.6">Data7</text>
<text x="185.6" y="234.5">Data5</text>
<text x="239.8" y="237.1">Coil6</text>
<text x="239.8" y="234.5">Coil5</text>
<text x="239.8" y="239.6">Coil7</text>
<text x="185.6" y="242.2">Data8</text>
<text x="239.8" y="242.2">Coil8</text>
</g>
<g font-size="1.8" fill="#848400">
<text x="25.2" y="31.3">Start</text>
<text x="31" y="31.3">punch</text>
<text x="390.1" y="56.7">~{BUSY}</text>
<text x="20" y="77.1">~{Timing</text>
<text x="29.1" y="77.1">contact</text>
<text x="390.1" y="89.8">Cam</text>
<text x="395.4" y="89.8">signal</text>
<text x="30.4" y="99.9">~{Clutch}</text>
<text x="390.1" y="101.2">A</text>
<text x="390.1" y="108.8">B</text>
<text x="20" y="121.5">~{Timing</text>
<text x="29.1" y="121.5">contact</text>
<text x="390.1" y="120.2">Backspace</text>
<text x="401.3" y="120.2">enable</text>
<text x="390.1" y="139.3">Clutch+</text>
<text x="390.1" y="154.5">Clutch-</text>
<text x="32.4" y="160.9">~{Skip}</text>
<text x="17" y="187.6">~{Backspace</text>
<text x="29.9" y="187.6">response}</text>
<text x="390.1" y="221.8">Selector</text>
<text x="399.1" y="221.8">common</text>
<text x="29.2" y="224.4">Track</text>
<text x="29.2" y="226.9">Track</text>
<text x="35.4" y="224.4">1</text>
<text x="35.4" y="226.9">2</text>
<text x="390.1" y="224.4">Selector</text>
<text x="390.1" y="226.9">Selector</text>
<text x="399.1" y="224.4">1</text>
<text x="399.1" y="226.9">2</text>
<text x="29.2" y="229.5">Track</text>
<text x="29.2" y="232">Track</text>
<text x="35.4" y="229.5">3</text>
<text x="35.4" y="232">4</text>
<text x="390.1" y="232">Selector</text>
<text x="390.1" y="229.5">Selector</text>
<text x="399.1" y="232">4</text>
<text x="399.1" y="229.5">3</text>
<text x="29.2" y="237.1">Track</text>
<text x="29.2" y="239.6">Track</text>
<text x="29.2" y="234.5">Track</text>
<text x="35.4" y="237.1">6</text>
<text x="35.4" y="239.6">7</text>
<text x="35.4" y="234.5">5</text>
<text x="390.1" y="234.5">Selector</text>
<text x="390.1" y="237.1">Selector</text>
<text x="390.1" y="239.6">Selector</text>
<text x="399.1" y="234.5">5</text>
<text x="399.1" y="237.1">6</text>
<text x="399.1" y="239.6">7</text>
<text x="29.2" y="242.2">Track</text>
<text x="35.4" y="242.2">8</text>
<text x="390.1" y="242.2">Selector</text>
<text x="399.1" y="242.2">8</text>
<text x="184.1" y="246.2">File:</text>
<text x="189.4" y="246.2">selector_drivers.kicad_sch</text>
</g>
</svg>
